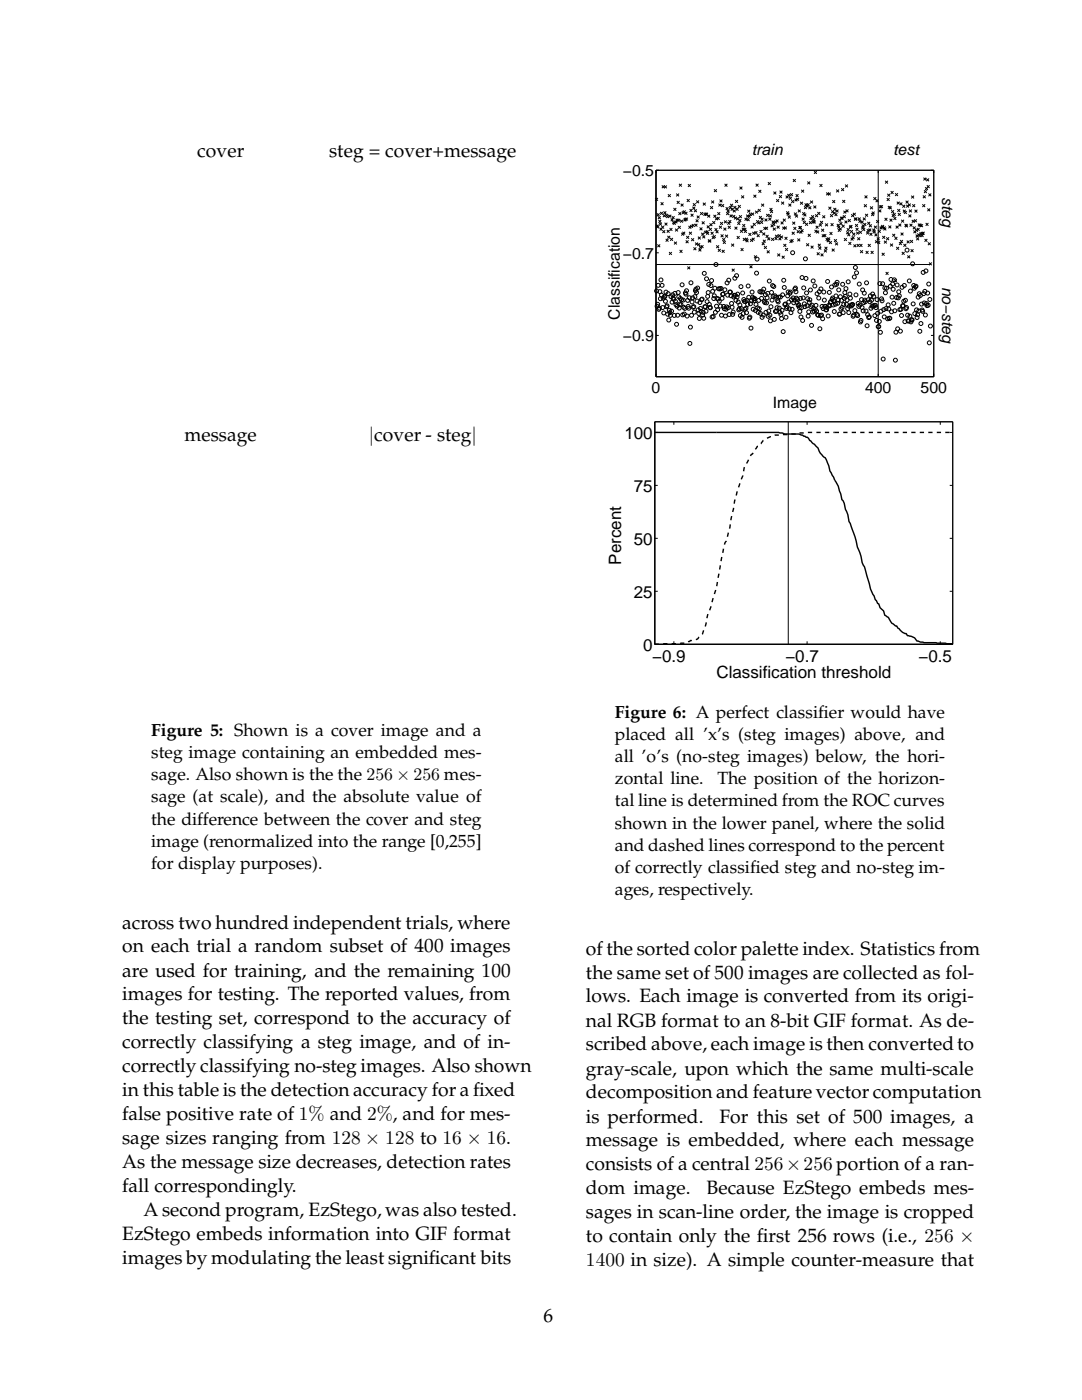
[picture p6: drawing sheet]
<svg xmlns="http://www.w3.org/2000/svg" width="216mm" height="279mm" viewBox="0 0 216 279" stroke-linecap="round" stroke-linejoin="round" font-family="sans-serif">
<path d="M130.9 34h55.4v41.2h-55.4z" fill="none" stroke="#fff" stroke-width=".2"/>
<g fill="none" stroke="#000" stroke-width=".2">
<path d="M130.7 39.5l.6 .6M130.9 34h55.4v41.2h-55.4zM131.3 39.5l-.6 .6M132.1 37l.5 .6M132.5 37l.6 .6M132.6 37l-.5 .6M133.1 37l-.6 .6M133.3 38.8l.5 .5M133.8 38.8l-.5 .5M134.9 38.6l.6 .6M135.5 38.6l-.6 .6M135.5 36.7l.5 .5"/>
<path d="M136 36.7l-.5 .5M137.1 39.7l.5 .6M137.3 36.8l.5 .5M137.6 39.7l-.5 .6M137.8 36.8l-.5 .5M142.5 37.8l.5 .5M143 37.8l-.5 .5M143.6 39.8l.5 .6M144.1 39.8l-.5 .6M144.6 36.7l.5 .5M145.1 36.7l-.5 .5M146.7 39.9l.5 .6"/>
<path d="M147.2 39.9l-.5 .6M147.6 37.3l.5 .5M147.9 39l.6 .6M148.1 37.3l-.5 .5M148.5 39l-.6 .6M150.4 38.9l.5 .5M150.8 36.7l.5 .5M150.9 38.9l-.5 .5M151.3 36.7l-.5 .5M151.3 37.9l.6 .6M151.9 37.9l-.6 .6M153.2 36.4l.6 .5"/>
<path d="M153.8 36.4l-.6 .5M154.3 38.2l.6 .6M154.9 38.2l-.6 .6M154.9 39.8l.5 .5M155.4 39.8l-.5 .5M155.5 39l.5 .5M155.6 38.1l.5 .5M156 39l-.5 .5M156.1 38.1l-.5 .5M156.8 39l.5 .6M157.1 38.7l.6 .6M157.4 39.3l.6 .5"/>
<path d="M157.7 38.7l-.9 .9M157.7 38.6l.5 .5M157.9 39.9l.5 .6M158 39.3l-.6 .5M158.2 38.6l-.5 .5M158.2 35.8l.6 .5M158.4 39.9l-.5 .6M158.6 39.6l.5 .6M158.8 35.8l-.6 .5M158.8 38.8l.5 .5M158.9 39.5l.5 .5M159.1 39.6l-.5 .6"/>
<path d="M159.3 38.8l-.5 .5M159.4 39.5l-.5 .5M159.9 37.9l.5 .5M160.4 37.9l-.5 .5M161.1 36.2l.5 .6M161.6 36.2l-.5 .6M162.4 34.1l.6 .6M163 34.1l-.6 .6M163.5 36.7l.6 .6M164.1 36.7l-.6 .6M164.9 38.4l.5 .6M165.2 38.4l.6 .6"/>
<path d="M165.4 38.4l-.5 .6M165.8 38.4l-.6 .6M166.1 40l.5 .5M166.6 40l-.5 .5M166.9 37.8l.5 .6M167.4 37.8l-.5 .6M167.9 37.6l.5 .5M168.1 39.9l.5 .6M168.4 37.6l-.5 .5M168.6 39.9l-.5 .6M168.6 36.8l.6 .6M169.2 36.8l-.6 .6"/>
<path d="M172.5 39l.6 .6M173.1 39l-.6 .6M174.3 39.4l1 .9M174.8 39.4l-.5 .5M175.2 34v41.2M175.3 39.8l-.6 .5M176.6 36.1l.6 .5M177 39.5l.5 .6M177.1 38.7l.5 .5M177.2 36.1l-.6 .5M177.5 39.5l-.5 .6M177.6 38.7l-.5 .5"/>
<path d="M177.7 38.1l.6 .6M178.3 38.1l-.6 .6M178.6 38.6l.6 .5M179.2 38.6l-.6 .5M181.8 39.1l.6 .5M182.4 39.1l-.6 .5M184.2 39l.5 .6M184.3 35.5l.5 .5M184.4 38l.5 .5M184.6 37.4l.5 .5M184.7 39l-.5 .6M184.8 35.5l-.5 .5"/>
<path d="M184.8 35.6l.6 .6M184.9 38l-.5 .5M184.9 37l.6 .5M185.1 37.4l-.5 .5M185.3 38.6l.5 .6M185.4 35.6l-.6 .6M185.5 37l-.6 .5M185.8 38.6l-.5 .6M130.8 44.8l.6 .6M130.9 50.4h.5M130.9 52.8h54.8M131 45l.5 .6"/>
<path d="M131.1 42.6l.5 .5M131.2 48.8l.5 .5M131.3 43.2l.5 .5M131.4 44.8l-.6 .6M131.4 43.9l.5 .6M131.5 44.5l.6 .5M131.6 42.6l-.5 .5M131.6 45.5l.6 .5M131.7 48.8l-.5 .5M131.7 42.3l.6 .5M131.8 43.2l-.5 .5M131.8 40.4l.6 .5"/>
<path d="M131.9 43.9l-.5 .6M132 45.1l.5 .5M132.1 44.5l-1.1 1.1M132.2 45.5l-.6 .5M132.2 46l.5 .5M132.3 42.3l-.6 .5M132.3 42.8l.5 .5M132.4 40.4l-.6 .5M132.4 42.2l.5 .5M132.5 45.1l-.5 .5M132.6 44.5l.6 .5M132.7 46l-.5 .5"/>
<path d="M132.7 42.7l.6 .5M132.8 42.8l-.5 .5M132.8 47.7l.6 .5M132.9 42.2l-.5 .5M132.9 43l.6 .5M133.1 45.9l.5 .5M133.2 44.5l-.6 .5M133.2 47.1l.5 .5M133.3 42.7l-.6 .5M133.4 47.7l-.6 .5M133.4 42.9l.5 .5M133.5 43l-.6 .5"/>
<path d="M133.5 50.3l.6 .6M133.6 45.9l-.5 .5M133.6 45.5l.6 .6M133.7 47.5l.6 .5M133.7 47.1l-.5 .5M133.8 43.6l.6 .5M133.9 42.9l-.5 .5M134.1 50.3l-.6 .6M134.1 43.2l.5 .5M134.2 44.1l.6 .7M134.2 45.5l-.6 .6M134.3 47.5l-.6 .5"/>
<path d="M134.4 43.6l-.6 .5M134.4 41.5l.5 .6M134.5 48.2l.6 .6M134.6 43.2l-.5 .5M134.6 44l.6 .6M134.7 44.1l-.5 .6M134.7 45.6l.6 .6M134.8 44.3l-.5 .5M134.8 43.7l.6 .5M134.9 41.5l-.5 .6M135.1 48.2l-.6 .6M135.1 40.1l.5 .6"/>
<path d="M135.2 43.7l.5 .5M135.2 44l-.6 .6M135.3 45.1l.5 .5M135.4 43.7l-.6 .5M135.4 42.4l.5 .5M135.6 40.1l-.5 .6M135.6 49.9l.6 .5M135.7 43.7l-.5 .5M135.7 43.9l.6 .5M135.8 45.1l-1.1 1.1M135.8 40.7l.6 .5M135.9 42.4l-.5 .5"/>
<path d="M135.9 46.5l.6 .5M136.1 42.2l.5 .5M136.2 49.9l-.6 .5M136.2 46.3l.5 .5M136.3 43.9l-.6 .5M136.3 42l.9 .8M136.4 40.7l-.6 .5M136.4 43.6l.5 .6M136.5 43.5l.5 .5M136.6 42.2l-.5 .5M136.7 46.3l-.8 .7M136.7 43.5l.6 .5"/>
<path d="M136.8 42l-.5 .5M136.8 48l.6 .5M136.9 43.6l-.5 .6M136.9 47.1l.6 .5M137 43.5l-.5 .5M137.2 42.3l-.6 .5M137.2 53.2l.5 .5M137.3 43.5l-.6 .5M137.4 48l-.6 .5M137.4 45.1l.5 .5M137.5 46.3l.5 .5M137.5 47.1l-.6 .5"/>
<path d="M137.6 41.7l.5 .6M137.7 44.9l.6 .6M137.7 53.2l-.5 .5M137.8 42.7l.6 .5M137.9 45.1l-.5 .5M137.9 47.6l.6 .5M138 46.3l-.5 .5M138.1 44.7l.5 .6M138.1 41.7l-.5 .6M138.2 41.3l.5 .5M138.3 44.9l-.6 .6M138.3 40.6l.5 .5"/>
<path d="M138.4 42.7l-.6 .5M138.4 49.4l.5 .5M138.5 47.6l-.6 .5M138.5 41.8l.5 .5M138.6 44.7l.5 .5M138.6 44.7l-.5 .6M138.7 41.3l-.5 .5M138.7 48.4l.6 .6M138.8 40.6l-.5 .5M138.8 43.8l.6 .5M138.9 49.4l-.5 .5M138.9 40l.6 .6"/>
<path d="M139 41.8l-.5 .5M139 43l.6 .6M139.1 48.5l.6 .6M139.1 44.7l-.5 .5M139.3 48.4l-.6 .6M139.3 47.2l.5 .6M139.4 43.8l-.6 .5M139.4 49.6l.5 .6M139.5 40l-.6 .6M139.5 49.1l.5 .5M139.6 43l-.6 .6M139.6 45.4l.5 .5"/>
<path d="M139.7 48.5l-.6 .6M139.7 42.4l.6 .5M139.8 47.2l-.5 .6M139.8 48.9l.6 .6M139.9 49.6l-.5 .6M139.9 46.5l.6 .5M140 49.1l-.5 .5M140 44.2l.6 .5M140.1 45.4l-.5 .5M140.1 47l.6 .6M140.3 42.4l-.6 .5M140.3 40.5l.5 .5"/>
<path d="M140.4 48.9l-.6 .6M140.4 42.5l.5 .5M140.5 46.5l-.6 .5M140.5 46.1l.5 .5M140.6 44.2l-.6 .5M140.6 42.4l.7 .6M140.7 47l-.6 .6M140.8 40.5l-.5 .5M140.8 46l.6 .5M140.9 42.5l-.5 .5M140.9 46.3l.6 .5M141 45l.6 .6"/>
<path d="M141 46.1l-.5 .5M141.1 42.4l-.5 .6M141.1 42.9l.6 .5M141.3 42.5l-.6 .5M141.3 47.8l.5 .5M141.4 47.8l.5 .6M141.4 46l-.6 .5M141.5 46.3l-.6 .5M141.5 45.5l.5 .5M141.6 45l-.6 .6M141.6 44.6l.5 .5M141.7 42.9l-.6 .5"/>
<path d="M141.7 41.2l.6 .5M141.8 47.8l-.5 .5M141.8 46.3l.6 .5M141.9 47.8l-.5 .6M141.9 40l.6 .6M142 45.5l-.5 .5M142 47.1l.6 .6M142.1 44.6l-.5 .5M142.1 44.1l.6 .6M142.3 47l.5 .5M142.3 41.2l-.6 .5M142.4 46.3l-.6 .5"/>
<path d="M142.4 42.9l.5 .5M142.5 40l-.6 .6M142.6 47.1l-.6 .6M142.6 45.6l.5 .5M142.7 44.1l-.6 .6M142.7 43.4l.5 .5M142.8 47l-.5 .5M142.8 46l.6 .5M142.9 49l.6 .5M142.9 42.9l-.5 .5M143 43.3l.6 .6M143.1 45.6l-.5 .5"/>
<path d="M143.1 42.4l.6 .5M143.2 43.4l-.5 .5M143.3 49.7l.5 .5M143.4 46l-.6 .5M143.4 40.7l.5 .5M143.5 49l-.6 .5M143.5 45.1l.5 .5M143.6 43.3l-.6 .6M143.7 42.4l-.6 .5M143.7 44.3l.5 .6M143.8 46.8l.6 .5M143.8 49.7l-.5 .5"/>
<path d="M143.9 40.7l-.5 .5M143.9 40.8l.6 .5M144 45.1l-.5 .5M144 49.9l.6 .5M144.1 47.5l.6 .6M144.2 44.3l-.5 .6M144.3 48.1l.5 .6M144.4 46.8l-.6 .5M144.4 45.5l.5 .5M144.5 40.8l-.6 .5M144.5 44l.5 .5M144.6 49.9l-.6 .5"/>
<path d="M144.7 47.5l-.6 .6M144.7 46.9l.5 .5M144.8 48.1l-.5 .6M144.8 41.4l.6 .5M144.9 45.5l-.5 .5M144.9 42.4l.6 .5M145 41.8l.6 .6M145 44l-.5 .5M145.1 44.3l.6 .5M145.2 46.9l-.5 .5M145.2 45.1l.6 .5M145.4 41.4l-.6 .5"/>
<path d="M145.4 44l.5 .5M145.5 42.4l-.6 .5M145.5 41.2l.9 .8M145.6 41.8l-.6 .6M145.6 42.8l.5 .6M145.7 44.3l-.6 .5M145.7 40.7l.5 .5M145.8 45.1l-.6 .5M145.9 44l-.5 .5M145.9 48.6l.6 .6M146 53.6l.6 .6M146 41.2l-.5 .5"/>
<path d="M146.1 42.9l.6 .6M146.1 42.8l-.5 .6M146.2 40.7l-.5 .5M146.2 41.8l.6 .6M146.4 41.5l-.6 .5M146.4 41.1l.5 .6M146.5 48.6l-.6 .6M146.5 43.2l.5 .6M146.6 53.6l-.6 .6M146.6 45.3l.5 .5M146.7 42.9l-.6 .6M146.8 41.8l-.6 .6"/>
<path d="M146.8 41.5l.6 .5M146.9 41.1l-.5 .6M146.9 43.4l.6 .5M147 43.2l-.5 .6M147 47.1l.6 .6M147.1 45.3l-.5 .5M147.1 44.3l.6 .6M147.2 40.9l.6 .6M147.4 41.5l-.6 .5M147.4 43.7l.5 .6M147.5 43.4l-.6 .5M147.5 43l.5 .5"/>
<path d="M147.6 47.1l-.6 .6M147.7 44.3l-.6 .6M147.7 45.9l.5 .5M147.8 49.5l.5 .6M147.8 40.9l-.6 .6M147.9 43.7l-.5 .6M148 43l-.5 .5M148 45.5l1 1M148.1 44.7l.6 .6M148.2 45.9l-.5 .5M148.2 47.5l.6 .6M148.3 49.5l-.5 .6"/>
<path d="M148.4 45.5l.5 .5M148.6 45.5l-.6 .5M148.6 43.5l.5 .5M148.7 44.7l-.6 .6M148.7 47.5l.5 .5M148.8 47.5l-.6 .6M148.8 47.8l.5 .5M148.9 45.5l-.5 .5M148.9 42.8l.6 .6M149 45.9l-.5 .6M149 43.6l.6 .5M149.1 43.5l-.5 .5"/>
<path d="M149.1 41.9l.6 .5M149.2 47.5l-.5 .5M149.2 42.9l.6 .6M149.3 47.8l-.5 .5M149.4 46.5l.5 .6M149.5 42.8l-.6 .6M149.5 42.5l.5 .6M149.6 43.6l-.6 .5M149.6 53l.5 .5M149.7 47.7l.5 .6M149.7 41.9l-.6 .5M149.8 45l.5 .6"/>
<path d="M149.8 42.9l-.6 .6M149.9 46.5l-.5 .6M149.9 42.4l.6 .6M150 42.5l-.5 .6M150 47.5l.6 .5M150.1 46.3l.6 .5M150.1 53l-.5 .5M150.2 47.7l-.5 .6M150.2 44.5l.6 .6M150.3 45l-.5 .6M150.5 42.4l-.6 .6M150.5 51l.5 .5"/>
<path d="M150.6 47.5l-.6 .5M150.6 46.1l.5 .6M150.7 46.3l-.6 .5M150.7 42.1l.5 .5M150.8 44.5l-.6 .6M150.9 44l.8 .7M151 51l-.5 .5M151 46.8l.6 .5M151.1 46.1l-.5 .6M151.2 42.1l-.5 .5M151.2 41.7l.6 .6M151.5 44l-.6 .5"/>
<path d="M151.5 43.1l.5 .6M151.6 46.8l-.6 .5M151.6 45.9l.5 .6M151.7 44.2l-.6 .5M151.7 44.1l.5 .5M151.8 41.7l-.6 .6M151.8 43.5l.5 .5M151.9 40.7l.6 .5M152 43.1l-.5 .6M152 48.4l.6 .5M152.1 45.9l-.5 .6M152.1 46.4l.6 .6"/>
<path d="M152.2 47.9l.6 .5M152.2 44.1l-.5 .5M152.3 43.5l-.5 .5M152.3 45.3l.6 .6M152.5 49.1l.5 .6M152.5 40.7l-.6 .5M152.6 43.6l.5 .6M152.6 48.4l-.6 .5M152.7 46.4l-.6 .6M152.7 45.3l.5 .5M152.8 47.9l-.6 .5M152.8 46.9l.5 .5"/>
<path d="M152.9 45.3l-.6 .6M152.9 42.7l.6 .6M153 49.1l-.5 .6M153 50l.6 .5M153.1 43.6l-.5 .6M153.1 47.4l.6 .5M153.2 45.3l-.5 .5M153.3 46.9l-.5 .5M153.3 43.5l.6 .5M153.5 42.7l-.6 .6M153.5 42.8l.5 .6M153.6 50l-.6 .5"/>
<path d="M153.6 41.5l.5 .6M153.7 47.4l-.6 .5M153.7 42l.5 .5M153.8 44.8l.5 .5M153.9 47.5l.5 .5M153.9 43.5l-.6 .5M154 42.8l-.5 .6M154 44l.6 .6M154.1 41.5l-.5 .6M154.1 44.5l.6 .6M154.2 42l-.5 .5M154.2 45.5l.6 .5"/>
<path d="M154.3 44.8l-.5 .5M154.4 47.5l-.5 .5M154.5 44l.5 .6M154.6 44l-.6 .6M154.6 47.3l.5 .6M154.7 44.5l-.6 .6M154.7 46.9l.5 .5M154.8 45.5l-.6 .5M154.8 43.8l.5 .6M155 45.1l.6 .5M155 44l-.5 .6M155.1 50.6l.6 .6"/>
<path d="M155.1 47.3l-.5 .6M155.2 46.9l-.5 .5M155.2 46.8l.6 .5M155.3 43.8l-.5 .6M155.3 47.4l.6 .5M155.6 45.1l-.6 .5M155.7 50.6l-.6 .6M155.7 47l.5 .6M155.8 46.8l-.6 .5M155.8 44.2l.5 .6M155.9 47.4l-.6 .5M155.9 40.3l.5 .5"/>
<path d="M156 51.1l.6 .5M156.1 45.3l.6 .5M156.2 47l-.5 .6M156.2 43.7l.6 .5M156.3 48.7l.6 .5M156.3 44.2l-.5 .6M156.4 40.3l-.5 .5M156.4 45.2l.6 .6M156.6 51.1l-.6 .5M156.6 47.3l.5 .5M156.7 45.3l-.6 .5M156.7 49.5l.5 .6"/>
<path d="M156.8 43.7l-.6 .5M156.9 48.7l-.6 .5M156.9 42.2l.5 .5M157 45.2l-.6 .6M157 42.5l.6 .5M157.1 47.3l-.5 .5M157.2 43.1l.6 .5M157.2 49.5l-.5 .6M157.3 40.7l.6 .5M157.4 42.2l-.5 .5M157.6 47.9l.5 .6M157.6 42.5l-.6 .5"/>
<path d="M157.8 43.1l-.6 .5M157.8 47.7l.5 .6M157.9 40.7l-.6 .5M158 46.3l.6 .5M158.1 47.9l-.5 .6M158.1 44.3l.6 .5M158.3 47.7l-.5 .6M158.3 45.3l.6 .6M158.4 42.4l.6 .6M158.6 46.3l-.6 .5M158.7 44.3l-.6 .5M158.7 42.9l.5 .5"/>
<path d="M158.9 45.3l-.6 .6M159 42.4l-.6 .6M159 46l.5 .5M159.1 47.6l.6 .6M159.2 42.9l-.5 .5M159.2 41.8l.6 .6M159.3 45.2l.6 .5M159.4 45.1l.6 .6M159.5 46.1l.6 .5M159.5 46l-.5 .5M159.7 40.3l.5 .5M159.7 47.6l-.6 .6"/>
<path d="M159.8 41.8l-.6 .6M159.8 45.8l.5 .5M159.9 45.2l-.6 .5M160 43.5l.5 .5M160 45.1l-.6 .6M160.1 46.1l-.6 .5M160.1 42.4l.8 .8M160.2 40.3l-.5 .5M160.2 44.1l.6 .6M160.3 45.8l-.5 .5M160.4 41.2l.6 .5M160.5 43.5l-.5 .5"/>
<path d="M160.5 40.6l.6 .5M160.6 42.4l-.5 .5M160.7 44.5l.5 .5M160.8 44.1l-.6 .6M160.8 40.9l.5 .5M160.9 42.6l-.6 .6M160.9 48.6l.5 .5M161 40.6l.5 .5M161.1 40.6l-.6 .5M161.2 44.5l-.5 .5M161.2 46.7l.6 .5M161.3 40.9l-.5 .5"/>
<path d="M161.3 41.2l.6 .5M161.4 48.6l-.5 .5M161.4 44.2l.6 .5M161.5 40.6l-1.1 1.1M161.5 43.4l.6 .5M161.7 40l.5 .6M161.8 46.7l-.6 .5M161.8 49l.5 .6M161.9 41.2l-.6 .5M161.9 43l.5 .5M162 44.2l-.6 .5M162 44l.5 .6"/>
<path d="M162.1 43.4l-.6 .5M162.1 43.6l.5 .5M162.2 40l-.5 .6M162.2 44l.6 .6M162.3 49l-.5 .6M162.3 41l.6 .6M162.4 43l-.5 .5M162.5 44l-.5 .6M162.5 45.9l.6 .5M162.6 43.6l-.5 .5M162.7 42.8l.5 .5M162.8 44l-.6 .6"/>
<path d="M162.8 45.1l.5 .5M162.9 41l-.6 .6M162.9 46l.5 .6M163 50.4l.5 .5M163.1 45.9l-.6 .5M163.1 42.3l.5 .6M163.2 48.7l.6 .5M163.3 49.3l.6 .5M163.3 45.1l-.5 .5M163.4 46l-.5 .6M163.4 44.6l.6 .6M163.5 50.4l-.5 .5"/>
<path d="M163.6 42.3l-.9 1M163.6 44.1l.6 .5M163.8 48.7l-.6 .5M163.8 50.6l.5 .5M163.9 49.3l-.6 .5M163.9 45.7l.5 .5M164 44.6l-.6 .6M164 46.8l.5 .5M164.1 43l.5 .5M164.2 44.1l-.6 .5M164.3 50.6l-.5 .5M164.3 46.7l.6 .6"/>
<path d="M164.4 49.8l.6 .6M164.4 45.7l-.5 .5M164.5 46.8l-.5 .5M164.5 49.3l.6 .5M164.6 43l-.5 .5M164.6 44.6l.6 .5M164.8 47.5l.5 .5M164.9 46.7l-.6 .6M165 47.8l.5 .5M165 49.8l-.6 .6M165.1 47.4l.5 .5M165.1 49.3l-.6 .5"/>
<path d="M165.2 44.6l-.6 .5M165.3 47.5l-.5 .5M165.3 41.3l.6 .5M165.4 48.1l.6 .6M165.5 47.8l-.5 .5M165.5 46.3l.6 .6M165.6 47.4l-.5 .5M165.6 42.8l.6 .5M165.8 44.6l.5 .5M165.9 41.3l-.6 .5M165.9 42l.5 .5M166 48.1l-.6 .6"/>
<path d="M166 49.6l.5 .6M166.1 46.3l-.6 .6M166.2 42.8l-.6 .5M166.2 42.3l.9 .8M166.3 44.6l-.5 .5M166.3 41.5l.6 .5M166.4 47.7l.6 .6M166.5 49.6l-.5 .6M166.6 48.4l.6 .5M166.7 42.3l-.5 .5M166.8 41.8l.5 .6M166.9 41.5l-1 1"/>
<path d="M167 47.7l-.6 .6M167 44.7l.5 .5M167.1 42.6l-.6 .5M167.1 45.1l.9 .9M167.2 48.4l-.6 .5M167.2 45.7l.5 .5M167.3 41.8l-.5 .6M167.3 43.7l.6 .5M167.5 44.7l-.5 .5M167.5 44.3l.6 .6M167.6 45.1l-.5 .5M167.6 43.3l.6 .5"/>
<path d="M167.7 45.7l-.5 .5M167.8 43.3l.5 .5M168 44.9l.5 .5M168.1 44.3l-.6 .6M168.2 43.3l-.6 .5M168.2 43l.5 .5M168.3 43.3l-1 .9M168.3 42.1l.6 .5M168.4 47.5l.6 .6M168.5 44.9l-1.1 1.1M168.5 44l.6 .6M168.7 43l-.5 .5"/>
<path d="M168.7 41.8l.6 .6M168.9 42.1l-.6 .5M168.9 46.2l.5 .5M169 47.5l-.6 .6M169 45.6l.5 .5M169.1 44l-.6 .6M169.1 46.6l.5 .5M169.2 43.7l.5 .6M169.3 41.8l-.6 .6M169.3 48.3l.6 .5M169.4 45l.6 .6M169.4 46.2l-.5 .5"/>
<path d="M169.5 45.6l-.5 .5M169.5 44.9l.6 .6M169.6 46.6l-.5 .5M169.6 45.9l.6 .6M169.7 47.4l.6 .6M169.7 43.7l-.5 .6M169.9 48.3l-.6 .5M169.9 42.8l.5 .5M170 47.2l.5 .5M170.1 44.9l-.7 .7M170.1 46.5l.5 .5M170.2 45.9l-.6 .6"/>
<path d="M170.2 42.5l.5 .5M170.3 47.4l-.6 .6M170.3 48.8l.6 .5M170.4 43.5l.6 .5M170.5 47.2l-.5 .5M170.5 43.4l.6 .5M170.6 46.5l-.5 .5M170.6 44.7l.6 .6M170.7 42.5l-.8 .8M170.7 45.5l.6 .5M170.9 46.2l.5 .6M170.9 48.8l-.6 .5"/>
<path d="M171 49.3l.5-.6 .6 .6M171 48.7l.5 .6 .6-.6M171.1 47.4l.5 .5M171.1 43.4l-.7 .6M171.2 44.7l-.6 .6M171.2 43.4l.5 .6M171.3 45.5l-.6 .5M171.3 43.9l.6 .6M171.4 46.2l-.5 .6M171.4 46.1l.6 .5M171.6 47.4l-.5 .5M171.6 50l.6 .5"/>
<path d="M171.7 43.4l-.5 .6M171.7 44.1l.6 .5M171.9 43.9l-.6 .6M171.9 45.2l.5 .6M172 44.8l.5 .6M172 46.1l-.6 .5M172.1 45.5l.5 .6M172.2 50l-.6 .5M172.2 43.4l.5 .6M172.3 44.5l.5 .6M172.3 44.1l-.6 .5M172.4 45.2l-.5 .6"/>
<path d="M172.4 40.8l.6 .5M172.6 45.5l-.5 .6M172.6 42.7l.6 .5M172.7 43.4l-.5 .6M172.7 50.1l.6 .5M172.8 44.5l-.8 .9M172.9 46.2l.5 .6M173 40.8l-.6 .5M173 45.7l.5 .6M173.1 44.3l.5 .5M173.2 48.7l.5 .6M173.2 42.7l-.6 .5"/>
<path d="M173.3 45.6l.5 .6M173.3 50.1l-.6 .5M173.4 46.2l-.5 .6M173.4 44.8l.6 .5M173.5 45.7l-.5 .6M173.5 46.5l.6 .5M173.6 44.3l-.5 .5M173.6 41.2l.6 .6M173.7 48.7l-.5 .6M173.7 50.1l.6 .5M173.8 45.6l-.5 .6M173.9 42.6l.5 .5"/>
<path d="M174 44.8l-.6 .5M174 42.2l.5 .6M174.1 46.5l-.6 .5M174.1 45.6l.5 .6M174.2 41.2l-.6 .6M174.2 46l.5 .6M174.3 50.1l-.6 .5M174.4 42.6l-.5 .5M174.4 45.1l.6 .5M174.5 42.2l-.5 .6M174.5 46.6l.6 .6M174.6 45.6l-.5 .6"/>
<path d="M174.6 48l.6 .5M174.7 46l-.5 .6M174.8 43.9l.6 .6M175 45.1l-.6 .5M175 47.4l.5 .5M175.1 46.6l-.6 .6M175.1 48.1l.5 .6M175.2 48l-.6 .5M175.2 45.9l.5 .6M175.3 41.8l.5 .6M175.4 43.9l-.6 .6M175.4 41l.6 .6"/>
<path d="M175.5 47.4l-.5 .5M175.5 45.2l.6 .6M175.6 48.1l-.5 .6M175.6 41l.6 .5M175.7 45.9l-.5 .6M175.7 45.1l.6 .5M175.8 41.8l-.5 .6M175.8 44.9l.6 .6M176 41l-.6 .6M176 50.5l.5 .5M176.1 47.1l.5 .5M176.2 41l-.6 .5"/>
<path d="M176.2 45.2l.5 .5M176.3 45.1l-.6 .5M176.3 45.4l.5 .6M176.4 44.9l-.9 .9M176.4 48l.6 .6M176.5 50.5l-.5 .5M176.5 43.5l.6 .5M176.6 47.1l-.5 .5M176.7 45.2l-.5 .5M176.7 54.3l.6 .5M176.8 45.4l-.5 .6M176.8 47.4l.6 .5"/>
<path d="M177 48l-.6 .6M177.1 43.5l-.6 .5M177.2 41.1l.5 .6M177.3 54.3l-.6 .5M177.3 45l.5 .6M177.4 47.4l-.6 .5M177.4 41.2l.5 .6M177.5 43.7l.6 .5M177.6 48.6l.6 .6M177.7 41.1l-.5 .6M177.8 45l-.5 .6M177.8 42l.6 .5"/>
<path d="M177.9 41.2l-.5 .6M178 42.8l.5 .5M178.1 46.7l.5 .5M178.1 43.7l-.6 .5M178.2 48.6l-.6 .6M178.2 42.5l.5 .6M178.3 43.3l.5 .6M178.4 55.7l.5 .6M178.4 42l-.6 .5M178.5 47.3l.5 .5M178.6 46.7l-.5 .5M178.7 42.5l-.7 .8"/>
<path d="M178.7 45.1l.6 .5M178.8 43.3l-.5 .6M178.8 49.3l.6 .5M178.9 55.7l-.5 .6M179 40.3l.5 .5M179 47.3l-.5 .5M179.1 41.7l.5 .6M179.2 42.5l.5 .6M179.3 45.1l-.6 .5M179.3 44.6l.5 .6M179.4 48.3l.5 .6M179.4 49.3l-.6 .5"/>
<path d="M179.5 40.3l-.5 .5M179.5 40.4l.5 .6M179.6 47.9l.6 .6M179.6 41.7l-.5 .6M179.7 42.5l-.5 .6M179.7 46.4l.6 .6M179.8 44.6l-.5 .6M179.8 43.9l.6 .5M179.9 48.3l-.5 .6M180 50.3l.5 .5M180 40.4l-.5 .6M180.1 40.9l.5 .5"/>
<path d="M180.2 47.9l-.6 .6M180.2 41.9l.7 .8M180.3 46.4l-.6 .6M180.3 48.7l.5 .5M180.4 43.9l-.6 .5M180.5 50.3l-.5 .5M180.5 44.7l.5 .5M180.6 40.9l-.5 .5M180.6 44.8l.6 .6M180.7 41.9l-.5 .5M180.7 40.1l.6 .5M180.8 48.7l-.5 .5"/>
<path d="M180.8 40.9l.6 .5M180.9 42.1l-.5 .6M180.9 48l.6 .6M181 44.7l-.5 .5M181 51l.6 .5M181.2 44.8l-.6 .6M181.2 40.6l.5 .6M181.3 40.1l-.6 .5M181.3 42.8l.5 .6M181.4 40.9l-.6 .5M181.4 41.8l.5 .6M181.5 48l-.6 .6"/>
<path d="M181.5 44.7l.5 .5M181.6 51l-.6 .5M181.6 47.9l.6 .6M181.7 49.8l.6 .5M181.7 40.6l-.5 .6M181.8 42.8l-.5 .6M181.9 41.8l-.5 .6M181.9 43.9l.6 .5M182 44.7l-.5 .5M182 40.8l.6 .5M182.2 47.9l-.6 .6M182.2 45.2l.5 .5"/>
<path d="M182.3 49.8l-.6 .5M182.3 46l.5 .5M182.4 43.8l.5 .5M182.5 43.9l-.6 .5M182.5 41.9l.5 .5M182.6 40.8l-.6 .5M182.6 45.7l.6 .5M182.7 45.2l-.5 .5M182.7 46.8l.6 .6M182.8 47.4l.6 .5M182.9 45.5l.6 .5M182.9 43.8l-.5 .5"/>
<path d="M183 41.9l-.5 .5M183 46.6l.6 .5M183.2 45.7l-.9 .8M183.2 44.6l.5 .6M183.3 46.8l-.6 .6M183.3 46.7l.5 .6M183.4 44.7l.5 .5M183.4 47.4l-.6 .5M183.5 45.5l-.6 .5M183.5 46.3l.5 .6M183.6 46.6l-.6 .5M183.6 44.8l.6 .5"/>
<path d="M183.7 44.6l-.5 .6M183.7 46.7l.6 .6M183.8 46.7l-.5 .6M183.8 46.3l.6 .6M183.9 44.7l-.5 .5M183.9 46.3l.6 .5M184 46.3l-.5 .6M184 40.8l.6 .5M184.2 44.8l-.6 .5M184.3 46.7l-.6 .6M184.5 46.3l-.7 .6M184.5 47.7l.5 .5"/>
<path d="M184.6 40.8l-.6 .5M184.7 44.5l.6 .6M185 47.7l-.5 .5M185 41.6l.6 .6M185.2 48.4l.5 .5M185.3 44.5l-.6 .6M185.4 52.4l.5 .5M185.6 41.6l-.6 .6M185.7 48.4l-.5 .5M185.8 50.4h.5M185.9 52.4l-.5 .5M130.9 66.9h.5"/>
<path d="M185.8 66.9h.5"/>
<circle cx="131" cy="58.1" r=".39"/>
<circle cx="131.3" cy="56.9" r=".39"/>
<circle cx="131.7" cy="58.2" r=".39"/>
<circle cx="131.8" cy="59.6" r=".39"/>
<circle cx="131.9" cy="55.9" r=".39"/>
<circle cx="132" cy="58.9" r=".39"/>
<circle cx="132.1" cy="56.9" r=".39"/>
<circle cx="132.3" cy="59.5" r=".39"/>
<circle cx="132.6" cy="59.3" r=".39"/>
<circle cx="132.7" cy="59.1" r=".39"/>
<circle cx="132.9" cy="58.3" r=".39"/>
<circle cx="133.3" cy="58.6" r=".39"/>
<circle cx="133.9" cy="59.2" r=".39"/>
<circle cx="134.2" cy="58.8" r=".39"/>
<circle cx="134.3" cy="59.5" r=".39"/>
<circle cx="134.4" cy="59.7" r=".39"/>
<circle cx="134.7" cy="58.5" r=".39"/>
<circle cx="135.3" cy="58.4" r=".39"/>
<circle cx="135.4" cy="59.2" r=".39"/>
<circle cx="135.8" cy="59.6" r=".39"/>
<circle cx="136" cy="59.8" r=".39"/>
<circle cx="136.1" cy="56.8" r=".39"/>
<circle cx="136.3" cy="59.9" r=".39"/>
<circle cx="136.8" cy="58.4" r=".39"/>
<circle cx="136.9" cy="58.7" r=".39"/>
<circle cx="137" cy="58" r=".39"/>
<circle cx="137.2" cy="60" r=".39"/>
<circle cx="137.5" cy="59.4" r=".39"/>
<circle cx="137.9" cy="56.4" r=".39"/>
<circle cx="138.2" cy="59.5" r=".39"/>
<circle cx="138.7" cy="59.2" r=".39"/>
<circle cx="138.8" cy="58" r=".39"/>
<circle cx="138.9" cy="57.7" r=".39"/>
<circle cx="139" cy="58.4" r=".39"/>
<circle cx="139.2" cy="57.5" r=".39"/>
<circle cx="140" cy="59.8" r=".39"/>
<circle cx="140.1" cy="59.7" r=".39"/>
<circle cx="140.5" cy="54.6" r=".39"/>
<circle cx="141" cy="55.6" r=".39"/>
<circle cx="141.2" cy="59.2" r=".39"/>
<circle cx="141.3" cy="58.4" r=".39"/>
<circle cx="141.4" cy="56.8" r=".39"/>
<circle cx="141.9" cy="57" r=".39"/>
<circle cx="142" cy="56" r=".39"/>
<circle cx="142.2" cy="58.1" r=".39"/>
<circle cx="142.4" cy="59.6" r=".39"/>
<circle cx="142.5" cy="59" r=".39"/>
<circle cx="142.6" cy="57.5" r=".39"/>
<circle cx="142.9" cy="52.8" r=".39"/>
<circle cx="143.1" cy="59.6" r=".39"/>
<circle cx="143.3" cy="59.7" r=".39"/>
<circle cx="143.4" cy="57.6" r=".39"/>
<circle cx="143.6" cy="57.7" r=".39"/>
<circle cx="143.9" cy="57.6" r=".39"/>
<circle cx="144.1" cy="59.5" r=".39"/>
<circle cx="144.2" cy="58.7" r=".39"/>
<circle cx="144.3" cy="58.7" r=".39"/>
<circle cx="144.6" cy="57.8" r=".39"/>
<circle cx="145.1" cy="56.5" r=".39"/>
<circle cx="145.2" cy="58.9" r=".39"/>
<circle cx="145.4" cy="55.9" r=".39"/>
<circle cx="145.6" cy="58.3" r=".39"/>
<circle cx="145.8" cy="58.3" r=".39"/>
<circle cx="145.9" cy="59" r=".39"/>
<circle cx="146.4" cy="59.3" r=".39"/>
<circle cx="146.5" cy="58.9" r=".39"/>
<circle cx="146.6" cy="55.5" r=".39"/>
<circle cx="146.7" cy="59" r=".39"/>
<circle cx="146.9" cy="59.9" r=".39"/>
<circle cx="147" cy="55" r=".39"/>
<circle cx="147.1" cy="59.3" r=".39"/>
<circle cx="147.2" cy="58.7" r=".39"/>
<circle cx="147.9" cy="57.2" r=".39"/>
<circle cx="148.2" cy="58.5" r=".39"/>
<circle cx="148.4" cy="59.8" r=".39"/>
<circle cx="149.1" cy="60" r=".39"/>
<circle cx="149.3" cy="57.1" r=".39"/>
<circle cx="149.4" cy="59.3" r=".39"/>
<circle cx="150.1" cy="58.3" r=".39"/>
<circle cx="150.2" cy="59.3" r=".39"/>
<circle cx="150.4" cy="59.6" r=".39"/>
<circle cx="150.5" cy="60" r=".39"/>
<circle cx="150.6" cy="59.6" r=".39"/>
<circle cx="151" cy="54.5" r=".39"/>
<circle cx="151.1" cy="51.7" r=".39"/>
<circle cx="151.4" cy="60" r=".39"/>
<circle cx="151.6" cy="58.2" r=".39"/>
<circle cx="151.9" cy="58.3" r=".39"/>
<circle cx="152" cy="59.5" r=".39"/>
<circle cx="152.2" cy="58.2" r=".39"/>
<circle cx="152.4" cy="57.7" r=".39"/>
<circle cx="152.7" cy="58.8" r=".39"/>
<circle cx="153.1" cy="59.4" r=".39"/>
<circle cx="153.2" cy="58.5" r=".39"/>
<circle cx="153.5" cy="56.1" r=".39"/>
<circle cx="153.9" cy="58.4" r=".39"/>
<circle cx="154.1" cy="59.9" r=".39"/>
<circle cx="154.2" cy="57" r=".39"/>
<circle cx="154.3" cy="59.1" r=".39"/>
<circle cx="154.4" cy="57.2" r=".39"/>
<circle cx="154.6" cy="59" r=".39"/>
<circle cx="154.8" cy="59.3" r=".39"/>
<circle cx="155.2" cy="60" r=".39"/>
<circle cx="155.4" cy="59.3" r=".39"/>
<circle cx="155.7" cy="59.3" r=".39"/>
<circle cx="156.2" cy="58.8" r=".39"/>
<circle cx="156.4" cy="55.9" r=".39"/>
<circle cx="156.5" cy="57.4" r=".39"/>
<circle cx="157.2" cy="59" r=".39"/>
<circle cx="157.3" cy="58.3" r=".39"/>
<circle cx="157.6" cy="58.5" r=".39"/>
<circle cx="157.7" cy="58.3" r=".39"/>
<circle cx="157.9" cy="59.8" r=".39"/>
<circle cx="158.2" cy="50.4" r=".39"/>
<circle cx="158.3" cy="59.5" r=".39"/>
<circle cx="158.5" cy="59.9" r=".39"/>
<circle cx="158.6" cy="57.7" r=".39"/>
<circle cx="158.7" cy="57.5" r=".39"/>
<circle cx="158.8" cy="58.2" r=".39"/>
<circle cx="158.9" cy="59.5" r=".39"/>
<circle cx="159.2" cy="59.8" r=".39"/>
<circle cx="159.7" cy="59.6" r=".39"/>
<circle cx="160" cy="55.4" r=".39"/>
<circle cx="160.3" cy="59.5" r=".39"/>
<circle cx="160.4" cy="57.5" r=".39"/>
<circle cx="160.7" cy="51.7" r=".39"/>
<circle cx="160.8" cy="55.6" r=".39"/>
<circle cx="160.9" cy="58.5" r=".39"/>
<circle cx="161.2" cy="59.6" r=".39"/>
<circle cx="161.6" cy="59.8" r=".39"/>
<circle cx="161.7" cy="57.9" r=".39"/>
<circle cx="162.3" cy="56.1" r=".39"/>
<circle cx="162.6" cy="57.1" r=".39"/>
<circle cx="163" cy="58.6" r=".39"/>
<circle cx="163.4" cy="59.5" r=".39"/>
<circle cx="163.5" cy="58.2" r=".39"/>
<circle cx="163.8" cy="57.7" r=".39"/>
<circle cx="164.4" cy="58.3" r=".39"/>
<circle cx="164.5" cy="59.9" r=".39"/>
<circle cx="165.1" cy="56.2" r=".39"/>
<circle cx="165.5" cy="58.4" r=".39"/>
<circle cx="165.9" cy="57.3" r=".39"/>
<circle cx="166" cy="59.8" r=".39"/>
<circle cx="166.1" cy="59.5" r=".39"/>
<circle cx="166.4" cy="60" r=".39"/>
<circle cx="166.6" cy="56.9" r=".39"/>
<circle cx="166.8" cy="59.1" r=".39"/>
<circle cx="166.9" cy="56.8" r=".39"/>
<circle cx="167" cy="56.3" r=".39"/>
<circle cx="167.3" cy="59.9" r=".39"/>
<circle cx="167.4" cy="57.9" r=".39"/>
<circle cx="167.7" cy="59.2" r=".39"/>
<circle cx="167.9" cy="60" r=".39"/>
<circle cx="168.1" cy="56.7" r=".39"/>
<circle cx="168.5" cy="59.5" r=".39"/>
<circle cx="168.6" cy="58.4" r=".39"/>
<circle cx="168.7" cy="59.1" r=".39"/>
<circle cx="168.8" cy="57.6" r=".39"/>
<circle cx="169" cy="59.9" r=".39"/>
<circle cx="169.3" cy="56.2" r=".39"/>
<circle cx="169.6" cy="58.7" r=".39"/>
<circle cx="169.7" cy="59.5" r=".39"/>
<circle cx="170.5" cy="55.3" r=".39"/>
<circle cx="170.7" cy="53.4" r=".39"/>
<circle cx="170.8" cy="58.9" r=".39"/>
<circle cx="170.9" cy="54.4" r=".39"/>
<circle cx="171.5" cy="56.7" r=".39"/>
<circle cx="171.9" cy="59.8" r=".39"/>
<circle cx="172.1" cy="57.9" r=".39"/>
<circle cx="172.5" cy="58.5" r=".39"/>
<circle cx="172.6" cy="59.9" r=".39"/>
<circle cx="172.9" cy="56.4" r=".39"/>
<circle cx="173.2" cy="59.8" r=".39"/>
<circle cx="173.7" cy="59" r=".39"/>
<circle cx="173.9" cy="59.9" r=".39"/>
<circle cx="174.1" cy="58.7" r=".39"/>
<circle cx="174.3" cy="59.2" r=".39"/>
<circle cx="175" cy="59.8" r=".39"/>
<circle cx="175.6" cy="56.6" r=".39"/>
<circle cx="175.9" cy="59.6" r=".39"/>
<circle cx="176.1" cy="56.6" r=".39"/>
<circle cx="176.6" cy="57.5" r=".39"/>
<circle cx="176.7" cy="58.4" r=".39"/>
<circle cx="176.9" cy="57.5" r=".39"/>
<circle cx="177.7" cy="57.1" r=".39"/>
<circle cx="177.8" cy="55.8" r=".39"/>
<circle cx="178" cy="59.3" r=".39"/>
<circle cx="178.1" cy="56.7" r=".39"/>
<circle cx="178.2" cy="57.7" r=".39"/>
<circle cx="178.4" cy="55.8" r=".39"/>
<circle cx="178.9" cy="59.4" r=".39"/>
<circle cx="179" cy="56.9" r=".39"/>
<circle cx="179.2" cy="59.4" r=".39"/>
<circle cx="179.3" cy="58.2" r=".39"/>
<circle cx="179.4" cy="59" r=".39"/>
<circle cx="180" cy="57.3" r=".39"/>
<circle cx="180.4" cy="57" r=".39"/>
<circle cx="180.7" cy="59.9" r=".39"/>
<circle cx="181" cy="49.9" r=".39"/>
<circle cx="181.4" cy="56.1" r=".39"/>
<circle cx="181.7" cy="58.1" r=".39"/>
<circle cx="182.1" cy="52.6" r=".39"/>
<circle cx="182.3" cy="57" r=".39"/>
<circle cx="182.4" cy="57.5" r=".39"/>
<circle cx="182.7" cy="57.2" r=".39"/>
<circle cx="182.8" cy="57.1" r=".39"/>
<circle cx="183.2" cy="59.3" r=".39"/>
<circle cx="183.4" cy="58.6" r=".39"/>
<circle cx="183.7" cy="59" r=".39"/>
<circle cx="184.2" cy="54.4" r=".39"/>
<circle cx="184.3" cy="58.6" r=".39"/>
<circle cx="184.5" cy="58.1" r=".39"/>
<circle cx="184.8" cy="54.1" r=".39"/>
<circle cx="185.1" cy="58.5" r=".39"/>
<circle cx="185.3" cy="56.7" r=".39"/>
<circle cx="185.5" cy="59.8" r=".39"/>
<circle cx="131.1" cy="61.1" r=".39"/>
<circle cx="131.2" cy="60.7" r=".39"/>
<circle cx="131.5" cy="61.7" r=".39"/>
<circle cx="131.6" cy="61.5" r=".39"/>
<circle cx="132.2" cy="61.4" r=".39"/>
<circle cx="132.5" cy="62.5" r=".39"/>
<circle cx="132.8" cy="60.1" r=".39"/>
<circle cx="133" cy="61.2" r=".39"/>
<circle cx="133.1" cy="61" r=".39"/>
<circle cx="133.2" cy="62.7" r=".39"/>
<circle cx="133.4" cy="63.9" r=".39"/>
<circle cx="133.6" cy="61.9" r=".39"/>
<circle cx="133.7" cy="62.4" r=".39"/>
<circle cx="133.8" cy="62.9" r=".39"/>
<circle cx="134" cy="62.1" r=".39"/>
<circle cx="134.1" cy="60.3" r=".39"/>
<circle cx="134.5" cy="63" r=".39"/>
<circle cx="134.8" cy="60.1" r=".39"/>
<circle cx="134.9" cy="60.8" r=".39"/>
<circle cx="135" cy="64.7" r=".39"/>
<circle cx="135.1" cy="61.1" r=".39"/>
<circle cx="135.2" cy="62.9" r=".39"/>
<circle cx="135.5" cy="61.5" r=".39"/>
<circle cx="135.7" cy="60.7" r=".39"/>
<circle cx="135.9" cy="60.8" r=".39"/>
<circle cx="136.2" cy="62.8" r=".39"/>
<circle cx="136.4" cy="61.3" r=".39"/>
<circle cx="136.5" cy="62.7" r=".39"/>
<circle cx="136.7" cy="61.6" r=".39"/>
<circle cx="137.1" cy="63.1" r=".39"/>
<circle cx="137.3" cy="61.1" r=".39"/>
<circle cx="137.4" cy="61.5" r=".39"/>
<circle cx="137.7" cy="68.5" r=".39"/>
<circle cx="137.8" cy="65.3" r=".39"/>
<circle cx="138" cy="62.9" r=".39"/>
<circle cx="138.1" cy="60.3" r=".39"/>
<circle cx="138.3" cy="61.3" r=".39"/>
<circle cx="138.4" cy="61.2" r=".39"/>
<circle cx="138.5" cy="62.3" r=".39"/>
<circle cx="139.1" cy="60.1" r=".39"/>
<circle cx="139.3" cy="61.8" r=".39"/>
<circle cx="139.4" cy="62.6" r=".39"/>
<circle cx="139.5" cy="63.6" r=".39"/>
<circle cx="139.7" cy="60.4" r=".39"/>
<circle cx="139.8" cy="61.6" r=".39"/>
<circle cx="139.9" cy="62.2" r=".39"/>
<circle cx="140.2" cy="62.9" r=".39"/>
<circle cx="140.3" cy="62.3" r=".39"/>
<circle cx="140.4" cy="63.5" r=".39"/>
<circle cx="140.6" cy="61.2" r=".39"/>
<circle cx="140.8" cy="61.2" r=".39"/>
<circle cx="140.9" cy="62.1" r=".39"/>
<circle cx="141.1" cy="60.2" r=".39"/>
<circle cx="141.5" cy="60.8" r=".39"/>
<circle cx="141.6" cy="61.3" r=".39"/>
<circle cx="141.8" cy="61.4" r=".39"/>
<circle cx="142.1" cy="63.3" r=".39"/>
<circle cx="142.3" cy="63.2" r=".39"/>
<circle cx="142.8" cy="62.3" r=".39"/>
<circle cx="143" cy="61.1" r=".39"/>
<circle cx="143.2" cy="61.8" r=".39"/>
<circle cx="143.5" cy="60.1" r=".39"/>
<circle cx="143.8" cy="61.1" r=".39"/>
<circle cx="144" cy="62.9" r=".39"/>
<circle cx="144.4" cy="61.2" r=".39"/>
<circle cx="144.5" cy="61.6" r=".39"/>
<circle cx="144.8" cy="63.1" r=".39"/>
<circle cx="144.9" cy="61.7" r=".39"/>
<circle cx="145" cy="61.2" r=".39"/>
<circle cx="145.3" cy="61.4" r=".39"/>
<circle cx="145.5" cy="62.8" r=".39"/>
<circle cx="146" cy="60.6" r=".39"/>
<circle cx="146.1" cy="61.3" r=".39"/>
<circle cx="146.2" cy="62.7" r=".39"/>
<circle cx="146.3" cy="62.3" r=".39"/>
<circle cx="147.3" cy="60.3" r=".39"/>
<circle cx="147.4" cy="61.8" r=".39"/>
<circle cx="147.5" cy="61.6" r=".39"/>
<circle cx="147.6" cy="60.9" r=".39"/>
<circle cx="147.7" cy="63" r=".39"/>
<circle cx="148" cy="61.6" r=".39"/>
<circle cx="148.1" cy="63.3" r=".39"/>
<circle cx="148.3" cy="62.6" r=".39"/>
<circle cx="148.5" cy="60.1" r=".39"/>
<circle cx="148.6" cy="61.7" r=".39"/>
<circle cx="148.7" cy="60.2" r=".39"/>
<circle cx="148.9" cy="61.5" r=".39"/>
<circle cx="149" cy="62.4" r=".39"/>
<circle cx="149.2" cy="60.8" r=".39"/>
<circle cx="149.5" cy="63.5" r=".39"/>
<circle cx="149.6" cy="63.3" r=".39"/>
<circle cx="149.7" cy="60.6" r=".39"/>
<circle cx="149.9" cy="65.5" r=".39"/>
<circle cx="150" cy="60" r=".39"/>
<circle cx="150.3" cy="61.7" r=".39"/>
<circle cx="150.7" cy="62" r=".39"/>
<circle cx="150.9" cy="60.8" r=".39"/>
<circle cx="151.2" cy="61.5" r=".39"/>
<circle cx="151.3" cy="62.3" r=".39"/>
<circle cx="151.5" cy="61.6" r=".39"/>
<circle cx="151.7" cy="62.6" r=".39"/>
<circle cx="152.1" cy="63.3" r=".39"/>
<circle cx="152.3" cy="62.9" r=".39"/>
<circle cx="152.5" cy="60.1" r=".39"/>
<circle cx="152.6" cy="60.4" r=".39"/>
<circle cx="152.8" cy="62.3" r=".39"/>
<circle cx="152.9" cy="60.5" r=".39"/>
<circle cx="153.3" cy="63.1" r=".39"/>
<circle cx="153.4" cy="62.1" r=".39"/>
<circle cx="153.6" cy="62.9" r=".39"/>
<circle cx="153.7" cy="64" r=".39"/>
<circle cx="153.8" cy="61.2" r=".39"/>
<circle cx="154.5" cy="63.7" r=".39"/>
<circle cx="154.7" cy="62.2" r=".39"/>
<circle cx="154.9" cy="62.1" r=".39"/>
<circle cx="155.1" cy="61.4" r=".39"/>
<circle cx="155.3" cy="60.3" r=".39"/>
<circle cx="155.5" cy="61.5" r=".39"/>
<circle cx="155.6" cy="62.3" r=".39"/>
<circle cx="155.8" cy="62.8" r=".39"/>
<circle cx="155.9" cy="63.6" r=".39"/>
<circle cx="156.1" cy="61.9" r=".39"/>
<circle cx="156.3" cy="66.2" r=".39"/>
<circle cx="156.6" cy="60.8" r=".39"/>
<circle cx="156.7" cy="60.7" r=".39"/>
<circle cx="156.8" cy="63.3" r=".39"/>
<circle cx="156.9" cy="61.6" r=".39"/>
<circle cx="157.1" cy="61.2" r=".39"/>
<circle cx="157.4" cy="60.3" r=".39"/>
<circle cx="157.5" cy="61.6" r=".39"/>
<circle cx="157.8" cy="62.4" r=".39"/>
<circle cx="158.1" cy="61.7" r=".39"/>
<circle cx="158.4" cy="60.4" r=".39"/>
<circle cx="159" cy="60.4" r=".39"/>
<circle cx="159.3" cy="61" r=".39"/>
<circle cx="159.4" cy="60.8" r=".39"/>
<circle cx="159.5" cy="61.4" r=".39"/>
<circle cx="159.6" cy="62.2" r=".39"/>
<circle cx="159.8" cy="63.3" r=".39"/>
<circle cx="159.9" cy="61.4" r=".39"/>
<circle cx="160.2" cy="64" r=".39"/>
<circle cx="160.5" cy="60.6" r=".39"/>
<circle cx="160.6" cy="61.2" r=".39"/>
<circle cx="161" cy="61" r=".39"/>
<circle cx="161.3" cy="63.1" r=".39"/>
<circle cx="161.4" cy="62.2" r=".39"/>
<circle cx="161.5" cy="60.4" r=".39"/>
<circle cx="161.8" cy="61.2" r=".39"/>
<circle cx="161.9" cy="64.9" r=".39"/>
<circle cx="162" cy="60.9" r=".39"/>
<circle cx="162.2" cy="62.3" r=".39"/>
<circle cx="162.4" cy="61.6" r=".39"/>
<circle cx="162.5" cy="62.1" r=".39"/>
<circle cx="162.7" cy="61.8" r=".39"/>
<circle cx="162.8" cy="60.9" r=".39"/>
<circle cx="162.9" cy="62.1" r=".39"/>
<circle cx="163.2" cy="62.8" r=".39"/>
<circle cx="163.3" cy="62.9" r=".39"/>
<circle cx="163.6" cy="65.6" r=".39"/>
<circle cx="163.7" cy="63" r=".39"/>
<circle cx="163.9" cy="62.9" r=".39"/>
<circle cx="164" cy="61.1" r=".39"/>
<circle cx="164.2" cy="63.6" r=".39"/>
<circle cx="164.3" cy="61.6" r=".39"/>
<circle cx="164.6" cy="61.1" r=".39"/>
<circle cx="164.7" cy="61.1" r=".39"/>
<circle cx="164.8" cy="61.8" r=".39"/>
<circle cx="164.9" cy="61.8" r=".39"/>
<circle cx="165" cy="61.4" r=".39"/>
<circle cx="165.3" cy="63.1" r=".39"/>
<circle cx="165.4" cy="60.9" r=".39"/>
<circle cx="165.6" cy="61" r=".39"/>
<circle cx="165.7" cy="60.3" r=".39"/>
<circle cx="165.8" cy="60.2" r=".39"/>
<circle cx="166.3" cy="60.9" r=".39"/>
<circle cx="166.5" cy="62.2" r=".39"/>
<circle cx="166.7" cy="60.7" r=".39"/>
<circle cx="167.1" cy="60.5" r=".39"/>
<circle cx="167.5" cy="62.7" r=".39"/>
<circle cx="167.6" cy="62.7" r=".39"/>
<circle cx="167.8" cy="61.7" r=".39"/>
<circle cx="168" cy="61.4" r=".39"/>
<circle cx="168.3" cy="62.4" r=".39"/>
<circle cx="168.4" cy="60.8" r=".39"/>
<circle cx="168.9" cy="60.7" r=".39"/>
<circle cx="169.1" cy="61.6" r=".39"/>
<circle cx="169.4" cy="62.4" r=".39"/>
<circle cx="169.5" cy="61.1" r=".39"/>
<circle cx="169.8" cy="60.9" r=".39"/>
<circle cx="169.9" cy="61.1" r=".39"/>
<circle cx="170" cy="60.8" r=".39"/>
<circle cx="170.1" cy="60.8" r=".39"/>
<circle cx="170.2" cy="63.1" r=".39"/>
<circle cx="170.4" cy="62.9" r=".39"/>
<circle cx="170.6" cy="62" r=".39"/>
<circle cx="171" cy="62.7" r=".39"/>
<circle cx="171.1" cy="63" r=".39"/>
<circle cx="171.2" cy="60.6" r=".39"/>
<circle cx="171.3" cy="61.1" r=".39"/>
<circle cx="171.6" cy="60.9" r=".39"/>
<circle cx="171.7" cy="64.3" r=".39"/>
<circle cx="171.8" cy="63.9" r=".39"/>
<circle cx="172" cy="61.4" r=".39"/>
<circle cx="172.2" cy="62" r=".39"/>
<circle cx="172.3" cy="60.4" r=".39"/>
<circle cx="172.7" cy="60.2" r=".39"/>
<circle cx="172.8" cy="62.1" r=".39"/>
<circle cx="173" cy="65" r=".39"/>
<circle cx="173.1" cy="62.8" r=".39"/>
<circle cx="173.3" cy="63.4" r=".39"/>
<circle cx="173.5" cy="63.2" r=".39"/>
<circle cx="173.6" cy="60.2" r=".39"/>
<circle cx="173.8" cy="61.5" r=".39"/>
<circle cx="174" cy="61.1" r=".39"/>
<circle cx="174.2" cy="61.1" r=".39"/>
<circle cx="174.5" cy="60.9" r=".39"/>
<circle cx="174.6" cy="63" r=".39"/>
<circle cx="174.7" cy="60.9" r=".39"/>
<circle cx="174.8" cy="61.4" r=".39"/>
<circle cx="174.9" cy="63.9" r=".39"/>
<circle cx="175.1" cy="62.5" r=".39"/>
<circle cx="175.2" cy="65.2" r=".39"/>
<circle cx="175.3" cy="65.2" r=".39"/>
<circle cx="175.5" cy="64.2" r=".39"/>
<circle cx="175.7" cy="66.3" r=".39"/>
<circle cx="175.8" cy="62.1" r=".39"/>
<circle cx="176" cy="60" r=".39"/>
<circle cx="176.2" cy="71.7" r=".39"/>
<circle cx="176.3" cy="61.8" r=".39"/>
<circle cx="176.4" cy="63.2" r=".39"/>
<circle cx="176.8" cy="61.6" r=".39"/>
<circle cx="177.1" cy="63.6" r=".39"/>
<circle cx="177.2" cy="60.8" r=".39"/>
<circle cx="177.3" cy="61.7" r=".39"/>
<circle cx="177.4" cy="63.5" r=".39"/>
<circle cx="177.6" cy="63.5" r=".39"/>
<circle cx="177.9" cy="62.2" r=".39"/>
<circle cx="178.3" cy="60.5" r=".39"/>
<circle cx="178.6" cy="62" r=".39"/>
<circle cx="178.7" cy="71.9" r=".39"/>
<circle cx="178.8" cy="66.3" r=".39"/>
<circle cx="179.1" cy="65.6" r=".39"/>
<circle cx="179.6" cy="61.8" r=".39"/>
<circle cx="179.7" cy="66.1" r=".39"/>
<circle cx="179.8" cy="61.7" r=".39"/>
<circle cx="179.9" cy="63" r=".39"/>
<circle cx="180.1" cy="61" r=".39"/>
<circle cx="180.2" cy="61" r=".39"/>
<circle cx="180.3" cy="60.1" r=".39"/>
<circle cx="180.6" cy="64.2" r=".39"/>
<circle cx="180.8" cy="61.6" r=".39"/>
<circle cx="180.9" cy="61.4" r=".39"/>
<circle cx="181.1" cy="62.9" r=".39"/>
<circle cx="181.2" cy="64.1" r=".39"/>
<circle cx="181.3" cy="64" r=".39"/>
<circle cx="181.6" cy="63.1" r=".39"/>
<circle cx="181.8" cy="64.2" r=".39"/>
<circle cx="181.9" cy="63.9" r=".39"/>
<circle cx="182" cy="63.8" r=".39"/>
<circle cx="182.2" cy="60.6" r=".39"/>
<circle cx="182.5" cy="62.6" r=".39"/>
<circle cx="182.9" cy="61.8" r=".39"/>
<circle cx="183" cy="63.4" r=".39"/>
<circle cx="183.1" cy="62.8" r=".39"/>
<circle cx="183.3" cy="62.1" r=".39"/>
<circle cx="183.5" cy="66.1" r=".39"/>
<circle cx="183.8" cy="64.6" r=".39"/>
<circle cx="183.9" cy="60.7" r=".39"/>
<circle cx="184" cy="61.9" r=".39"/>
<circle cx="184.1" cy="62.1" r=".39"/>
<circle cx="184.4" cy="60.5" r=".39"/>
<circle cx="184.7" cy="62.9" r=".39"/>
<circle cx="184.9" cy="60.6" r=".39"/>
<circle cx="185" cy="61" r=".39"/>
<circle cx="185.2" cy="60.9" r=".39"/>
<circle cx="185.4" cy="68.4" r=".39"/>
<circle cx="185.7" cy="65.1" r=".39"/>
</g>
<path d="M120.7 83.6h70.1v52.5h-70.1z" fill="#fff"/>
<path d="M130.7 84.2h59.4v44.4h-59.4z" fill-rule="evenodd" fill="#fff"/>
<path d="M130.7 84.2h59.4v44.4h-59.4z" fill="none" stroke="#fff" stroke-width=".2"/>
<g fill="none" stroke="#000" stroke-width=".2">
<path d="M130.7 84.2h59.4v44.4h-59.4zM130.7 96.9h.5M130.7 86.3h.5M134.5 84.2v.6M157.3 84.2v44.4M161 84.2v.6M187.6 84.2v.6M189.5 96.9h.6M189.5 86.3h.6M130.7 118h.5M130.7 107.4h.5M189.5 118h.6"/>
<path d="M189.5 107.4h.6M134.5 128v.6M161 128v.6M187.6 128v.6"/>
</g>
<path d="M166.6 86.3h23.5M143 117l1.4-8 .5-1 .7-2.7 .5-2.8a31.6 31.6 0 0 1 2.1-7.6 6.4 6.4 0 0 1 1.2-3.3l1.7-2.5h.2l.3-.4 .2-.1a1.28 1.28 0 0 1 1-.9l.9-.5a.9 .9 0 0 0 1-.4l4.2-.2 .3-.2 1.9-.1h5.5M130.7 128.6l3.5-.1a8.7 8.7 0 0 0 4.1-.8h.4l.5-.2 .2-.3a2.26 2.26 0 0 0 1-1.4l.5-1.3a7 7 0 0 1 .9-3.3l1.2-4.2" fill="none" stroke="#000" stroke-width=".28" stroke-dasharray=".8" stroke-linecap="butt"/>
<path d="M130.7 86.3h22.3a13.8 13.8 0 0 1 4 .3h1.5a5.4 5.4 0 0 1 2.8 .9l.3 .4a5.2 5.2 0 0 1 2.1 2.6l.5 .5a1.65 1.65 0 0 1 .9 1.4 17.9 17.9 0 0 0 2.2 4.6l.7 2.7 .5 .8 .2 1.1 .5 1.1 .2 1.4 1.2 3a13.6 13.6 0 0 0 1.2 3.9l.2 1.3a5.9 5.9 0 0 1 1 2.7l.2 .7a15.1 15.1 0 0 0 1.9 4.7l.3 .1a2.28 2.28 0 0 0 .9 1.4 1.56 1.56 0 0 0 1 1.3l.2 .4a2.92 2.92 0 0 0 1.4 1.3 3 3 0 0 0 1.9 1.5l.3 .5a2.21 2.21 0 0 1 1.9 1 11.7 11.7 0 0 0 3.8 .4l3.3 .2" fill="none" stroke="#000" stroke-width=".28"/>
<g font-size="3.8">
<text x="39.4" y="31.3">cover</text>
<text x="65.7" y="31.3">steg = cover+message</text>
<text x="36.8" y="88">message</text>
<text x="73.6" y="88">|cover - steg|</text>
<text x="24.4" y="185.3">across two hundred independent trials, where</text>
<text x="24.4" y="190.1">on each trial a random subset of 400 images</text>
<text x="116.9" y="190.6">ofthe sorted color palette index. Statistics from</text>
<text x="24.4" y="194.9">are used for training, and the remaining 100</text>
<text x="116.9" y="195.3">the same set of 500 images are collected as fol-</text>
<text x="24.4" y="199.6">images for testing. The reported values, from</text>
<text x="116.9" y="200.1">lows. Each image is converted from its origi-</text>
<text x="24.4" y="209.2">correctly classifying a steg image, and of in-</text>
<text x="24.4" y="204.4">the testing set, correspond to the accuracy of</text>
<text x="116.9" y="209.6">scribed above, each image is then convertedto</text>
<text x="116.9" y="204.9">nal RGB format to an 8-bit GIF format. As de-</text>
<text x="24.4" y="214">correctly classifying no-steg images. Also shown</text>
<text x="116.9" y="214.5">gray-scale, upon which the same multi-scale</text>
<text x="24.4" y="218.8">in this table is the detection accuracy for a f</text>
<text x="94.4" y="218.8">ixed</text>
<text x="116.9" y="219.2">decomposition and feature vector computation</text>
<text x="24.4" y="223.5">false positive rate of 1% and 2%, and for mes-</text>
<text x="116.9" y="224">is performed.</text>
<text x="143.6" y="224">For this set of 500 images, a</text>
<text x="24.4" y="228.3">sage sizes ranging from 128 × 128 to 16 × 16.</text>
<text x="24.4" y="233.1">As the message size decreases, detection rates</text>
<text x="116.9" y="233.6">consists of a central 256×256 portion of a ran-</text>
<text x="116.9" y="228.8">message is embedded, where each message</text>
<text x="24.4" y="237.9">fall correspondingly.</text>
<text x="116.9" y="238.3">dom image.</text>
<text x="141" y="238.3">Because EzStego embeds mes-</text>
<text x="28.6" y="242.7">A second program, EzStego, was also tested.</text>
<text x="116.9" y="243.2">sages in scan-line order, the image is cropped</text>
<text x="24.4" y="247.5">EzStego embeds information into GIF format</text>
<text x="116.9" y="247.9">to contain only the f</text>
<text x="151" y="247.9">irst 256 rows (i.e., 256 ×</text>
<text x="24.4" y="252.2">images by modulating the least signif</text>
<text x="85.6" y="252.2">icant bits</text>
<text x="116.9" y="252.6">1400 in size). A simple counter-measure that</text>
<text x="108.5" y="263.9">6</text>
</g>
<g font-size="3.5">
<text x="122.7" y="143.3">Figure 6: A perfect classif</text>
<text x="163.3" y="143.3">ier would have</text>
<text x="30.1" y="146.8">Figure 5: Shown is a cover image and a</text>
<text x="122.7" y="147.7">placed all ’x’s (steg images) above, and</text>
<text x="30.1" y="155.7">sage. Also shown is the the 256 × 256 mes-</text>
<text x="30.1" y="151.3">steg image containing an embedded mes-</text>
<text x="122.7" y="152.1">all ’o’s (no-steg images) below, the hori-</text>
<text x="30.1" y="160.1">sage (at scale), and the absolute value of</text>
<text x="122.7" y="161">tal line is determined from the ROC curves</text>
<text x="122.7" y="156.5">zontal line.</text>
<text x="143.2" y="156.5">The position of the horizon-</text>
<text x="30.1" y="164.6">the difference between the cover and steg</text>
<text x="122.7" y="165.4">shown in the lower panel, where the solid</text>
<text x="30.1" y="169">image (renormalized into the range [0,255]</text>
<text x="30.1" y="173.4">for display purposes).</text>
<text x="122.7" y="169.8">and dashed lines correspond to the percent</text>
<text x="122.7" y="174.2">of correctly classif</text>
<text x="122.7" y="178.6">ages, respectively.</text>
<text x="149.7" y="174.2">ied steg and no-steg im-</text>
</g>
<g font-size="3.4">
<text x="124.6" y="87.6">100</text>
<text x="126.5" y="98.1">75</text>
<text x="123.9" y="112.7" transform="rotate(-90 123.9 112.7)">Percent</text>
<text x="126.5" y="108.7">50</text>
<text x="126.5" y="119.3">25</text>
<text x="128.4" y="129.8">0</text>
<text x="130.1" y="132.1">−0.9</text>
<text x="143" y="135.3">Classification threshold</text>
<text x="156.7" y="132.1">−0.7</text>
<text x="183.3" y="132.1">−0.5</text>
</g>
<g font-size="3.2">
<text x="188" y="39.3" transform="rotate(90 188 39.3)">steg</text>
<text x="188" y="57.2" transform="rotate(90 188 57.2)">no−steg</text>
<text x="123.7" y="63.8" transform="rotate(-90 123.7 63.8)">Classification</text>
</g>
<g font-size="3.1">
<text x="124.3" y="35.1">−0.5</text>
<text x="150" y="31">train</text>
<text x="178.2" y="31">test</text>
<text x="124.3" y="51.6">−0.7</text>
<text x="124.3" y="68.1">−0.9</text>
<text x="130" y="78.5">0</text>
<text x="154.2" y="81.4">Image</text>
<text x="172.6" y="78.5">400</text>
<text x="183.7" y="78.5">500</text>
</g>
</svg>
